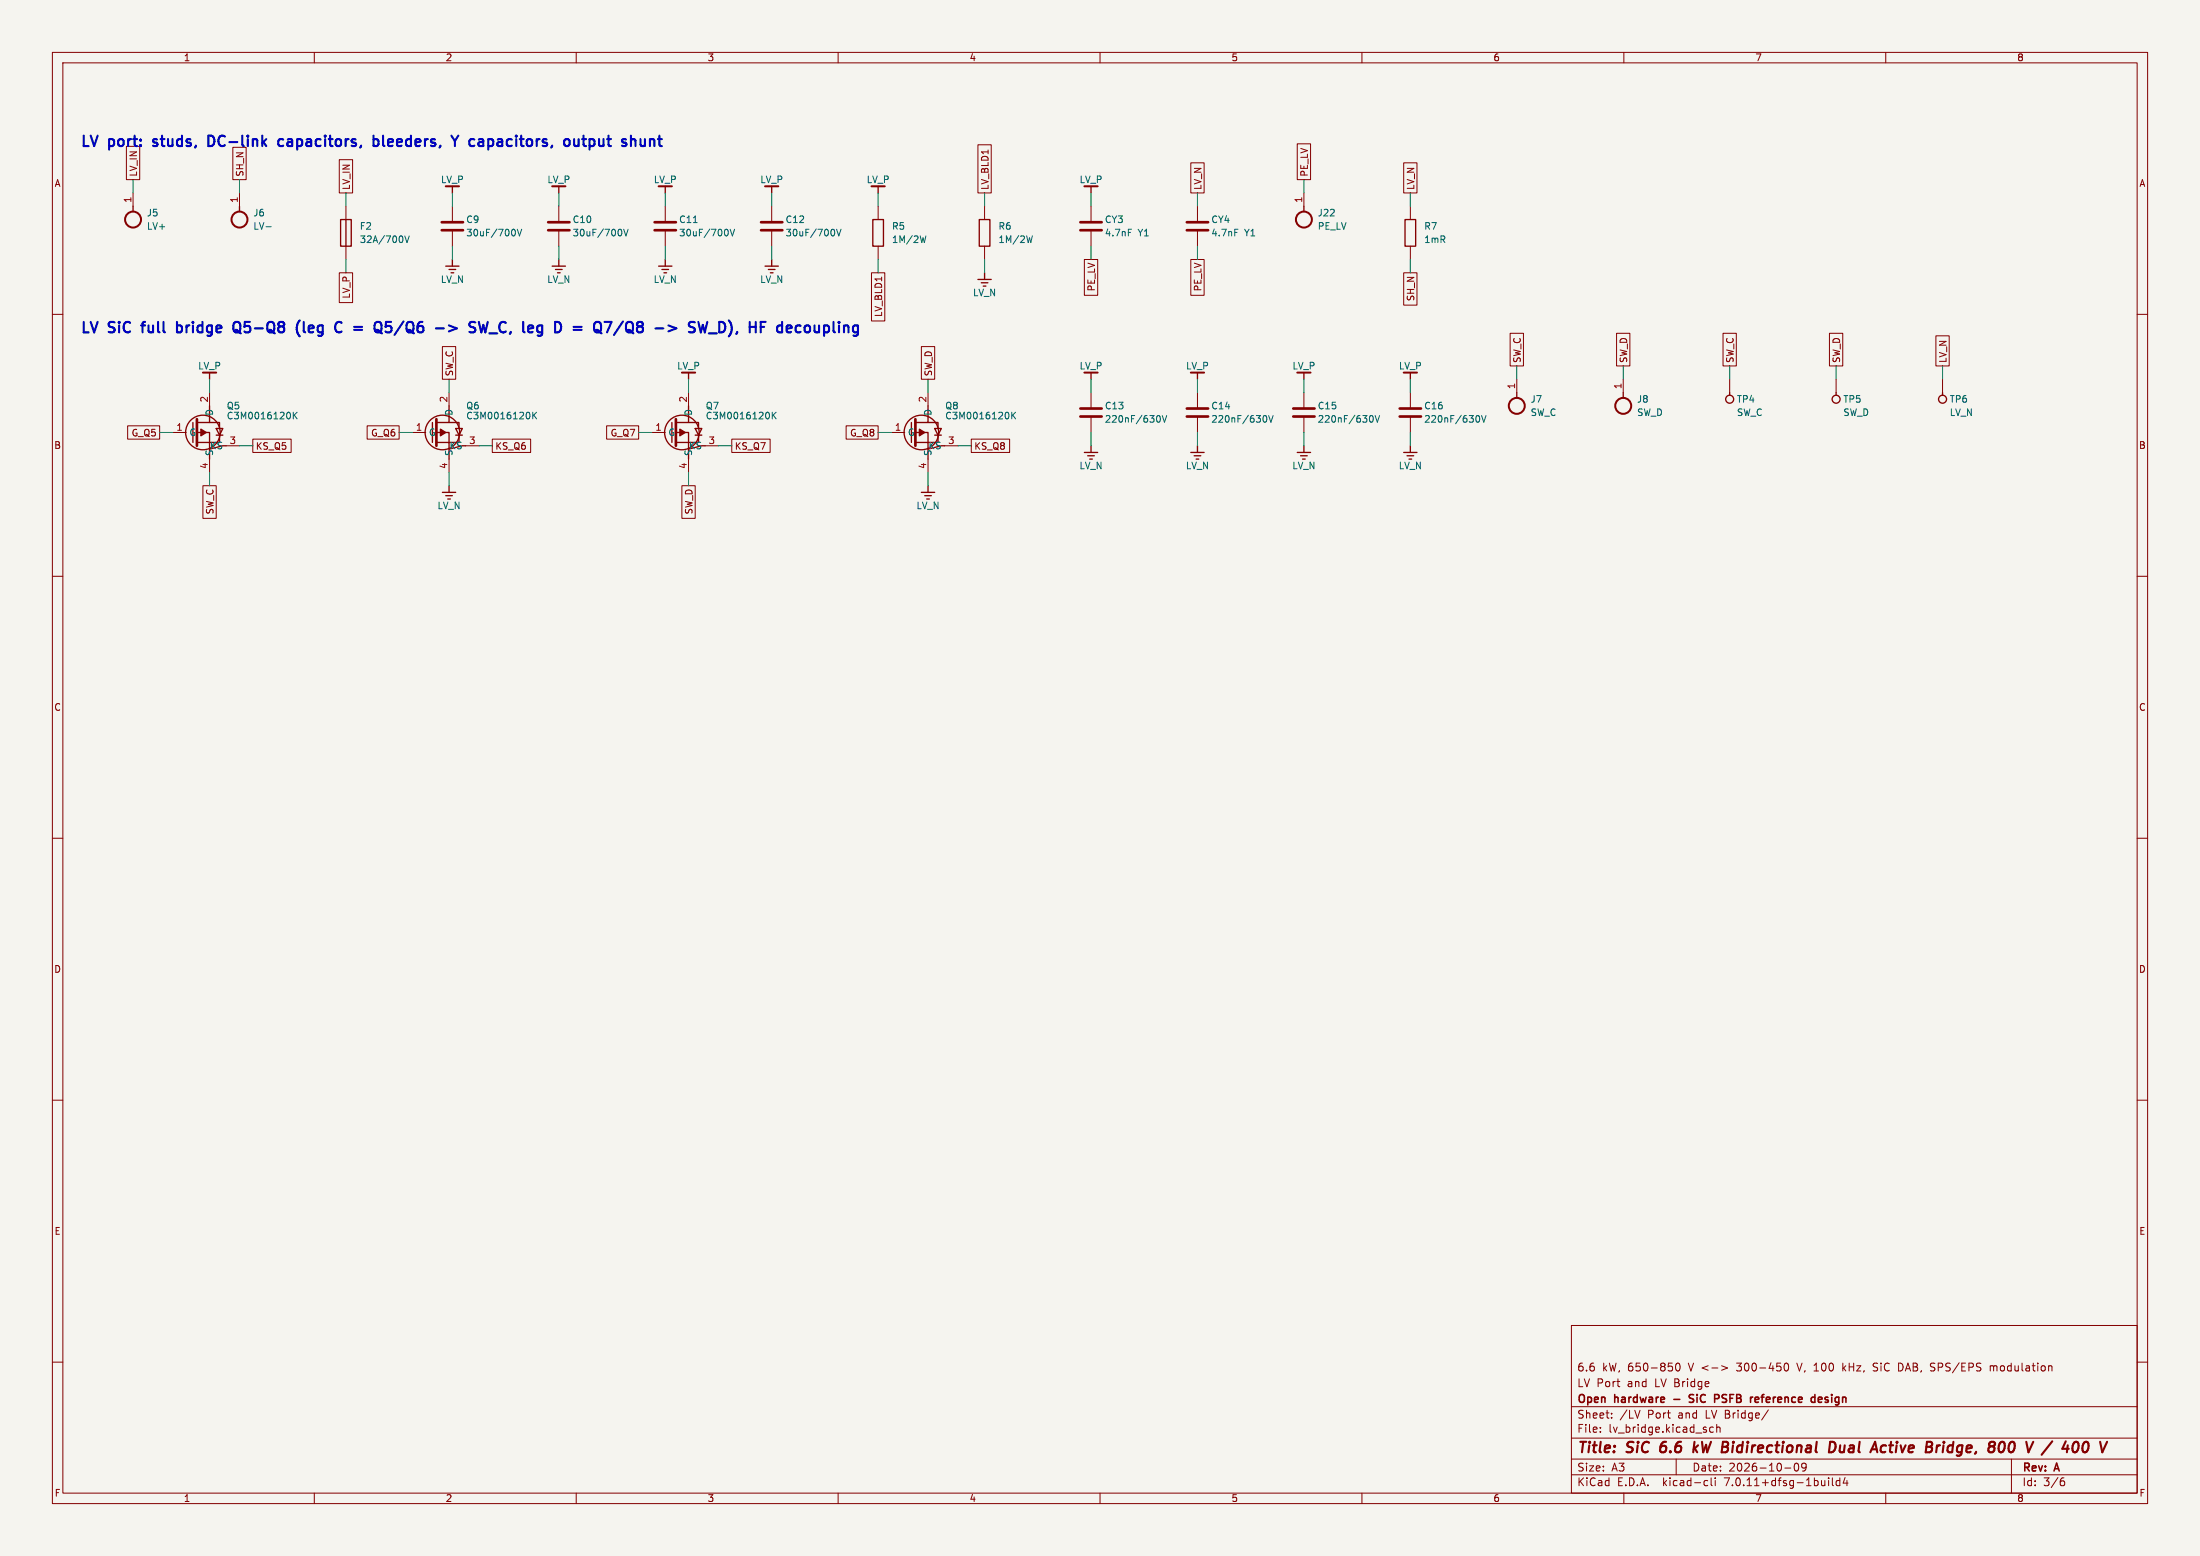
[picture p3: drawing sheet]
<svg xmlns="http://www.w3.org/2000/svg" width="420mm" height="297mm" viewBox="0 0 420 297" stroke-linecap="round" stroke-linejoin="round" font-family="sans-serif">
<path d="M0 0h420v297h-420z" fill="#f5f4ef" stroke="#f5f4ef" stroke-width=".19"/>
<g fill="none" stroke="#840000" stroke-width=".19">
<path d="M10 10h400v277h-400zM12 12h396v273h-396zM60 10v2M110 10v2M160 10v2M210 10v2M260 10v2M310 10v2M360 10v2M24.1 27.9h2.6v6.4h-2.6zM25.4 36.8v2.6M44.4 28.1h2.6v6.2h-2.6z"/>
<path d="M45.7 36.8v2.6M64.8 30.5h2.5v6.3h-2.5zM66 39.4v2.5M86.4 39.4v3M106.7 39.4v3M127 39.4v3M147.3 39.4v3M167.6 39.4v2.5M186.7 27.6h2.5v9.2h-2.5zM188 39.4v2.5M208.3 39.4v3M227.3 31.1h2.6v5.7h-2.6z"/>
<path d="M228.6 39.4v3M247.6 27.5h2.6v6.8h-2.6zM248.9 36.8v2.6M268 31.1h2.5v5.7h-2.5zM269.2 39.4v2.5M10 60h2M64.8 52.1h2.5v5.7h-2.5zM66 47v2.5M86.4 43.9v3.1M106.7 43.9v3.1M127 43.9v3.1M147.3 43.9v3.1"/>
<path d="M166.4 52.1h2.5v9.2h-2.5zM167.6 47v2.5M188 47v2.5M207 49.5h2.6v6.9h-2.6zM208.3 43.9v3.1M227.3 49.5h2.6v6.9h-2.6zM228.6 43.9v3.1M268 52.1h2.5v6.1h-2.5zM269.2 47v2.5M408 60h2M40 74.9v2.6M84.5 66.2h2.5v6.2h-2.5z"/>
<path d="M85.7 74.9v2.6M131.4 74.9v2.6M175.9 66.2h2.5v6.2h-2.5zM177.2 74.9v2.6M208.3 74.9v3.1M208.3 79.5v3.1M228.6 74.9v3.1M228.6 79.5v3.1M248.9 74.9v3.1M248.9 79.5v3.1M269.2 74.9v3.1M269.2 79.5v3.1"/>
<path d="M288.3 63.6h2.5v6.3h-2.5zM289.6 72.4v2.5M308.6 63.6h2.5v6.3h-2.5zM309.9 72.4v2.5M328.9 63.6h2.6v6.3h-2.6zM330.2 72.4v2.5M349.2 63.6h2.6v6.3h-2.6zM350.5 72.4v2.5M369.6 64.1h2.5v5.8h-2.5zM370.8 72.4v2.5M24.4 81.3h6.1v2.5h-6.1zM33 82.6h2.6"/>
<path d="M38.7 92.7h2.6v6.2h-2.6zM40 87.6v2.6M43.2 85.1h2.5M48.3 83.8h7.3v2.6h-7.3zM70.1 81.3h6.1v2.5h-6.1zM78.7 82.6h2.6M85.7 87.6v2.6M88.9 85.1h2.5M94 83.8h7.3v2.6h-7.3zM115.8 81.3h6.1v2.5h-6.1zM124.5 82.6h2.5M130.2 92.7h2.5v6.2h-2.5z"/>
<path d="M131.4 87.6v2.6M134.6 85.1h2.6M139.7 83.8h7.3v2.6h-7.3zM161.5 81.3h6.1v2.5h-6.1zM170.2 82.6h2.5M177.2 87.6v2.6M180.3 85.1h2.6M185.4 83.8h7.3v2.6h-7.3zM10 110h2M408 110h2M10 160h2M408 160h2"/>
<path d="M10 210h2M408 210h2M10 260h2M300 253h108v32h-108zM408 260h2M300 278.5h108M300 274.5h108M300 268.5h108M305.5 273.2v.2M305.5 272.5v.1M307.7 270.5v.2M307.7 269.8v.1"/>
<path d="M313.1 269.2l-.5 1.5M318.5 260.2h.7M319 260.8l.3 .2v.4l-.3 .3M320 278.5v3M320.1 260.3l.1-.1a.8 .8 0 0 1 .6 .7 .8 .8 0 0 1-.6 .8 1 1 0 0 1-.1-1.4zM327.1 272.5l-.4-.1-.3 .3 .1 .6h.6M327.7 272.5l.2-.1 .4 .1 .1 .9M327.7 271.9v1.5M328.7 260.7l1.1 .4-1.1 .4M337.6 269.1l-1.3 1.9M340.8 260.3l.1-.1a.8 .8 0 0 1 .6 .7 .8 .8 0 0 1-.6 .8 .99 .99 0 0 1-.1-1.4zM342.7 279.4l.2-.1a.8 .8 0 0 1 .5 .7 .8 .8 0 0 1-.5 .8 1 1 0 0 1-.2-1.4z"/>
<path d="M343 260.2l.5 1.5M344.8 279.9l-.3 .3h-.3l-.3-.3 .2-.5 .4-.1 .2 .1a.99 .99 0 0 1-.3 1.4h-.3M351.8 260.2v1.5M351.9 261.1l.5 .6M352.4 260.7l-.6 .6M357.6 261.6l.6 .1M358.2 260.2h-.3l-.3 .3 .1 .3 .5 .2M362.4 260.2l.6 .1M363 261.6l-.6 .1M379.9 260.7v1M379.9 260.8l.5-.1 .2 .2M380.6 260.9v.8"/>
<path d="M380.8 260.7l-.2 .2M384 278.5v6.5M60 285v2M110 285v2M160 285v2M210 285v2M260 285v2M300 281.5h108M310 285v2M325.6 282.6l.4 .1M326 283.5l-.4 .1M326.7 282.1v1.3l.2 .2"/>
<path d="M327.4 282.1v.1M327.4 282.6v1M340.7 280.2h1.2M349.1 282.1v.1M349.1 282.6v1M349.8 282.1v1.3l.2 .2M351.2 282.7l-.4-.1-.3 .3 .2 .6h.5M351.2 282.1v1.5M352.2 282l-.3 1.1h.9M352.6 282.6v1M360 285v2M393.6 282.7h.3l.3 .2-.1 .5-.5 .2"/>
<path d="M394 282.1l-.4 .1"/>
</g>
<g fill="none" stroke="#840000" stroke-width=".4">
<path d="M317.1 275.7l-.2 1.1 .3 .4M317.2 276.1l-.2 .2M323.5 275.2l-.3 2M323.5 276.4l.5 .8M324.2 275.9l-.9 .7M349.4 275.2a.96 .96 0 0 1 1 .6 .96 .96 0 0 1-.3 1.1l-.5 .3h-.5zM351.3 275.9l-.1 1 .1 .2 .4 .1M359.5 275.9l.6 .1M359.9 277.1l-.6 .1M371 275.9l-.1 1.3M371.1 275.2v.2M384.5 275.4a.5 .5 0 0 0-.5-.2 .5 .5 0 0 0-.4 .4 1.09 1.09 0 0 0 .2 1.6h.2a.86 .86 0 0 0 .6-.8"/>
<path d="M391.8 275.1l-2 2.6M400.9 275.2l.4 2 1-2"/>
</g>
<path d="M322.5 267.6h.7M323.3 266.3l-.5-.1-.3 .3 .1 .3 .6 .2M327.9 266.2l.3 .3-.1 .3-.2 .2M335.3 266.7l.4 .1 .1 .2-.8 .2M335.7 267.6l-.4 .1M347.1 267.2l.7-.2v-.2l-.5-.1-.2 .2 .1 .7h.6" fill="none" stroke="#840000" stroke-width=".3"/>
<g fill="none" stroke="#840000" stroke-width=".25">
<path d="M25.4 39.4v1M45.7 39.4v1M86.4 35.6v1.2M106.7 35.6v1.2M127 35.6v1.2M147.3 35.6v1.2M167.6 35.6v1.2M208.3 35.6v1.2M248.9 39.4v1M65 41.9h2.1v5.1h-2.1zM66 41.9v5.1M85.1 50.8h2.5"/>
<path d="M85.7 51.4h1.3M86.1 52.1h.5M86.4 49.5v1.3M105.4 50.8h2.5M106 51.4h1.3M106.4 52.1h.5M106.7 49.5v1.3M125.7 50.8h2.6M126.4 51.4h1.2M126.7 52.1h.6M127 49.5v1.3M146 50.8h2.6"/>
<path d="M146.7 51.4h1.3M147.1 52.1h.5M147.3 49.5v1.3M166.6 41.9h2.1v5.1h-2.1zM186.7 53.3h2.5M186.9 41.9h2.1v5.1h-2.1zM187.3 54h1.3M187.7 54.6h.5M188 52.1v1.2M268.2 41.9h2.1v5.1h-2.1zM40 77.5v3.1h-2.4M40 71.1v1.3"/>
<path d="M85.7 77.5v3.1h-2.4M131.4 77.5v3.1h-2.4M131.4 71.1v1.3M177.2 77.5v3.1h-2.4M208.3 71.1v1.3M228.6 71.1v1.3M248.9 71.1v1.3M269.2 71.1v1.3M289.6 74.9v1M309.9 74.9v1M330.2 74.9v.5M350.5 74.9v.5"/>
<path d="M370.8 74.9v.5M36.8 80.6v3.9M37.6 84.5h2.4v3.1M37.6 82.6h2.4v1.9h1.9v-1.4M40 80.6h1.9v1.2M41.3 81.8h1.2l-.6 1.3zM41.3 83.1h1.2M43.2 85.1h-.7l-2.5 .6M82.5 80.6v3.9M83.3 84.5h2.4v3.1M83.3 82.6h2.4v1.9h1.9v-1.4M84.5 94h2.5"/>
<path d="M85.1 94.6h1.3M85.5 95.3h.5M85.7 80.6h1.9v1.2M85.7 92.7v1.3M87 81.8h1.3l-.7 1.3zM87 83.1h1.3M88.9 85.1h-.6l-2.6 .6M128.3 80.6v3.9M129 84.5h2.4v3.1M129 82.6h2.4v1.9h1.9v-1.4M131.4 80.6h1.9v1.2M132.7 81.8h1.3l-.7 1.3z"/>
<path d="M132.7 83.1h1.3M134.6 85.1h-.6l-2.6 .6M174 80.6v3.9M174.8 84.5h2.4v3.1M174.8 82.6h2.4v1.9h1.9v-1.4M175.9 94h2.5M176.5 94.6h1.3M176.9 95.3h.5M177.2 80.6h1.9v1.2M177.2 92.7v1.3M178.4 81.8h1.3l-.6 1.3zM178.4 83.1h1.3"/>
<path d="M180.3 85.1h-.6l-2.5 .6M207 86.4h2.5M207.6 87h1.3M208 87.6h.5M208.3 85.1v1.3M227.3 86.4h2.6M228 87h1.2M228.3 87.6h.6M228.6 85.1v1.3M247.6 86.4h2.6M248.3 87h1.3M248.7 87.6h.5"/>
<path d="M248.9 85.1v1.3M268 86.4h2.5M268.6 87h1.3M269 87.6h.5M269.2 85.1v1.3"/>
<circle cx="330.2" cy="76.2" r=".76"/>
<circle cx="350.5" cy="76.2" r=".76"/>
<circle cx="370.8" cy="76.2" r=".76"/>
<circle cx="38.7" cy="82.5" r="3.3"/>
<circle cx="84.5" cy="82.5" r="3.3"/>
<circle cx="130.2" cy="82.5" r="3.3"/>
<circle cx="175.9" cy="82.5" r="3.3"/>
</g>
<g fill="none" stroke="#840000" stroke-width=".51">
<path d="M84.3 43.9h4.1M84.3 42.4h4.1M104.6 43.9h4.1M104.6 42.4h4.1M125 43.9h4M125 42.4h4M145.3 43.9h4.1M145.3 42.4h4.1M206.2 43.9h4.1M206.2 42.4h4.1M226.6 43.9h4M226.6 42.4h4"/>
<path d="M206.2 79.5h4.1M206.2 78h4.1M226.6 79.5h4M226.6 78h4M246.9 79.5h4.1M246.9 78h4.1M267.2 79.5h4.1M267.2 78h4.1M37.6 80v5.1M83.3 80v5.1M129 80v5.1M174.8 80v5.1"/>
</g>
<g fill="#840000" stroke="#840000" stroke-width=".25">
<path d="M84.1 81.9l1 .7-1 .6z"/>
<path d="M129.8 81.9l1 .7-1 .6z"/>
<path d="M175.5 81.9l1 .7-1 .6z"/>
<path d="M38.4 81.9l1 .7-1 .6z"/>
</g>
<g fill="none" stroke="#006464" stroke-width=".19">
<path d="M50.8 43.3h1M77.3 45l.4 1.3 .4-1.3M98.1 43.8a.79 .79 0 0 1 0 1.2M98.7 43.8l.5 1.2 .4-1.2M118.4 43.8a.79 .79 0 0 1 0 1.2M119.1 43.8l.4 1.2 .4-1.2M132.4 42.5h.7M138.7 43.8a.79 .79 0 0 1 0 1.2M139.4 43.8l.4 1.2 .4-1.2M159 43.8a.79 .79 0 0 1 0 1.2M159.7 43.8l.4 1.2 .5-1.2M176.8 45l-.3 1.3-.3-.9"/>
<path d="M197.1 45l-.3 1.3-.3-.9M215.4 43.8h.6M235.7 43.8h.6M56 78.7v1.3M56.2 79.2l.5 .8M56.7 78.7l-.7 .7M101.7 78.7v1.3M101.9 79.2l.5 .8M102.4 78.7l-.7 .7M147.4 78.7v1.3M147.6 79.2l.6 .8M148.2 78.7l-.8 .7"/>
<path d="M193.2 78.7v1.3M193.3 79.2l.6 .8M193.9 78.7l-.7 .7M221 79.4l.1-.1a.68 .68 0 0 1 .4 .7 .68 .68 0 0 1-.4 .6l-.1-.1M221.9 79.3l.4 1.3 .4-1.3M241.3 79.4l.1-.1a.68 .68 0 0 1 .5 .7 .68 .68 0 0 1-.5 .6l-.1-.1M242.2 79.3l.4 1.3 .4-1.3M261.6 79.4l.1-.1a.68 .68 0 0 1 .5 .7 .68 .68 0 0 1-.5 .6l-.1-.1M262.5 79.3l.4 1.3 .5-1.3M281.9 79.4l.2-.1a.68 .68 0 0 1 .4 .7 .68 .68 0 0 1-.4 .6l-.2-.1M282.8 79.3l.5 1.3 .4-1.3"/>
</g>
<g fill="none" stroke="#840000" stroke-width=".38">
<circle cx="25.4" cy="41.9" r="1.52"/>
<circle cx="45.7" cy="41.9" r="1.52"/>
<circle cx="248.9" cy="41.9" r="1.52"/>
<circle cx="289.6" cy="77.5" r="1.52"/>
<circle cx="309.9" cy="77.5" r="1.52"/>
</g>
<g fill="none" stroke="#0000c2" stroke-width=".4">
<path d="M29.2 27.8l.2 .1M29.3 26.6v.5M40.7 26.2l-.4-.3h-.5v2h.5l.4-.3M54.1 26.6h-.6l-.4 .3v.6l.2 .3h.8M71.3 26.6h.6l.4 .3v.6l-.2 .3h-.8M71.3 25.9v2M73.1 25.9v1.7l.3 .3M93.2 27.8l.6 .1M93.8 26.6h-.6M110.5 27.7l-.6 .2M110.5 26.6v1.3M111.1 26.6h.8"/>
<path d="M111.4 25.9v1.7l.1 .2 .4 .1M112.6 26.6v2M112.6 27.8l.1 .1M112.7 26.6h-.1M123.1 26.6v1.3M123.1 27.7l-.3 .2M124.1 26.6v1.3M124.6 26.6l-.5 .1M26.9 62.1h.8M33.8 62.2l.6-.1 .2 .2M33.8 61.4v2M34.6 63.3l-.2 .1-.6-.1"/>
<path d="M44.8 61.5a.66 .66 0 0 1 .7 0 .66 .66 0 0 1 .4 .6v.7a.67 .67 0 0 1-.4 .6 .67 .67 0 0 1-.7-.1M44.9 63l.4 .1 .7 .5M57.2 61.2a2.29 2.29 0 0 0 0 3M58 61.4v1.8l.3 .2M59.2 62.1l-.3 .3v.8l.3 .2M59.9 62.6l-1 .2M72.7 61.7a.67 .67 0 0 0-.7-.3 .67 .67 0 0 0-.5 .7l.1 1.1M74.6 61.4h-.9l-.1 1M77 61.3l-1.7 2.6M85.7 62.1l1.5 .6-1.5 .6M93.1 61.4l-.5 2M93.4 63.6h1.5"/>
<path d="M96.2 61.4a1.01 1.01 0 0 0-.9 1 1.01 1.01 0 0 0 .9 1M106.5 61.4a1.08 1.08 0 0 1 .6 1 1.08 1.08 0 0 1-.6 1M113.8 63l.4 .1M114.3 61.4a.67 .67 0 0 0-.9 .7v.7a.67 .67 0 0 0 .9 .6M118.9 61.3l-1.7 2.6M119.6 61.7a.68 .68 0 0 1 1.1 0M121.6 61.8l.4-.4 .6 .1 .1 .4-.3 .4M121.6 61.9l.4 .4M122 62.3h.4M122 62.3l-.4 .4M122.4 62.3l.3 .4-.1 .6-.2 .1h-.4l-.4-.3M133.3 61.4l.5 2 .4-1.4 .4 1.4 .4-2"/>
<path d="M135.3 63.6h1.5M139.1 61.2l.3 .3M140.7 63.3l-.1 .4M154 62.1a.54 .54 0 0 1 .6 .4v.6a.54 .54 0 0 1-.6 .3M161.1 62.1v1.3M161.4 62.1l-.3 .2"/>
</g>
<g fill="none" stroke="#009600" stroke-width=".19">
<path d="M25.4 34.3v2.5M45.7 34.3v2.5M66 36.8v2.6M86.4 36.8v2.6M106.7 36.8v2.6M127 36.8v2.6M147.3 36.8v2.6M167.6 36.8v2.6M188 36.8v2.6M208.3 36.8v2.6M228.6 36.8v2.6M248.9 34.3v2.5"/>
<path d="M269.2 36.8v2.6M66 49.5v2.6M86.4 47v2.5M106.7 47v2.5M127 47v2.5M147.3 47v2.5M167.6 49.5v2.6M188 49.5v2.6M208.3 47v2.5M228.6 47v2.5M269.2 49.5v2.6M40 72.4v2.5"/>
<path d="M85.7 72.4v2.5M131.4 72.4v2.5M177.2 72.4v2.5M208.3 72.4v2.5M228.6 72.4v2.5M248.9 72.4v2.5M269.2 72.4v2.5M289.6 69.9v2.5M309.9 69.9v2.5M330.2 69.9v2.5M350.5 69.9v2.5M370.8 69.9v2.5"/>
<path d="M30.5 82.6h2.5M40 90.2v2.5M45.7 85.1h2.6M76.2 82.6h2.5M85.7 90.2v2.5M91.4 85.1h2.6M121.9 82.6h2.6M131.4 90.2v2.5M137.2 85.1h2.5M167.6 82.6h2.6M177.2 90.2v2.5M182.9 85.1h2.5"/>
<path d="M208.3 82.6v2.5M228.6 82.6v2.5M248.9 82.6v2.5M269.2 82.6v2.5"/>
</g>
<g font-size="2.8" fill="#0000c2">
<text x="15.2" y="28.2">LV</text>
<text x="20.9" y="28.2">port:</text>
<text x="30.2" y="28.2">studs,</text>
<text x="41.4" y="28.2">DC-link</text>
<text x="55.7" y="28.2">capacitors,</text>
<text x="74.6" y="28.2">bleeders,</text>
<text x="90.5" y="28.2">Y</text>
<text x="94.6" y="28.2">capacitors,</text>
<text x="113.4" y="28.2">output</text>
<text x="125.3" y="28.2">shunt</text>
<text x="15.2" y="63.7">LV</text>
<text x="20.9" y="63.7">SiC</text>
<text x="28.1" y="63.7">full</text>
<text x="35.4" y="63.7">bridge</text>
<text x="47.1" y="63.7">Q5-Q8</text>
<text x="59.9" y="63.7">(leg</text>
<text x="68.1" y="63.7">C</text>
<text x="72.5" y="63.7">=</text>
<text x="77.3" y="63.7">Q5/Q6</text>
<text x="89.7" y="63.7">-&gt;</text>
<text x="97" y="63.7">SW_C,</text>
<text x="107.9" y="63.7">leg</text>
<text x="114.8" y="63.7">D</text>
<text x="119.2" y="63.7">=</text>
<text x="124" y="63.7">Q7/Q8</text>
<text x="136.4" y="63.7">-&gt;</text>
<text x="143.7" y="63.7">SW_D),</text>
<text x="156" y="63.7">HF</text>
<text x="162.1" y="63.7">decoupling</text>
</g>
<g font-size="2.8" fill="#840000">
<text x="301" y="277.9">Title:</text>
<text x="310.6" y="277.9">SiC</text>
<text x="317.8" y="277.9">6.6</text>
<text x="324.9" y="277.9">kW Bidirectional</text>
<text x="352.4" y="277.9">Dual</text>
<text x="361.4" y="277.9">Active</text>
<text x="372.5" y="277.9">Bridge,</text>
<text x="385.3" y="277.9">800</text>
<text x="393.3" y="277.9">V /</text>
</g>
<g font-size="2.1" fill="#840000">
<text x="301" y="262">6.6</text>
<text x="305.9" y="262">kW, 650-850</text>
<text x="322.5" y="262">V &lt;-&gt;</text>
<text x="332" y="262">300-450</text>
<text x="343.7" y="262">V, 100</text>
<text x="352.6" y="262">kHz,</text>
<text x="358.6" y="262">SiC</text>
<text x="363.6" y="262">DAB, SPS/EPS</text>
<text x="381.4" y="262">modulation</text>
<text x="301" y="268.2">Open</text>
<text x="301" y="265">LV Port</text>
<text x="308.3" y="268.2">hardware</text>
<text x="310.7" y="265">and</text>
<text x="316.1" y="265">LV Bridge</text>
<text x="320.2" y="268.2">-</text>
<text x="323.8" y="268.2">SiC</text>
<text x="329.2" y="268.2">PSFB</text>
<text x="336.6" y="268.2">reference</text>
<text x="348.9" y="268.2">design</text>
<text x="301" y="273.7">File:</text>
<text x="301" y="271">Sheet:</text>
<text x="307.1" y="273.7">lv_bridge.kicad_sch</text>
<text x="309.2" y="271">/LV</text>
<text x="314.6" y="271">Port</text>
<text x="320.5" y="271">and</text>
<text x="325.9" y="271">LV Bridge/</text>
<text x="301" y="281.1">Size:</text>
<text x="307.6" y="281.1">A3</text>
<text x="323" y="281.1">Date:</text>
<text x="330" y="281.1">2026-10-09</text>
<text x="386" y="281.3">Rev:</text>
<text x="392.4" y="281.3">A</text>
<text x="301" y="283.9">KiCad</text>
<text x="308.7" y="283.9">E.D.A.</text>
<text x="317.6" y="283.9">kicad-cli</text>
<text x="329.5" y="283.9">7.0.11+dfsg-1build4</text>
<text x="386" y="283.9">Id:</text>
<text x="390.1" y="283.9">3/6</text>
</g>
<g font-size="1.8" fill="#840000">
<text x="35" y="11.9">1</text>
<text x="85" y="11.9">2</text>
<text x="135" y="11.9">3</text>
<text x="185" y="11.9">4</text>
<text x="235" y="11.9">5</text>
<text x="285" y="11.9">6</text>
<text x="335" y="11.9">7</text>
<text x="385" y="11.9">8</text>
<text x="10.3" y="35.9">A</text>
<text x="26.4" y="33.8" transform="rotate(-90 26.4 33.8)">LV_IN</text>
<text x="46.7" y="33.8" transform="rotate(-90 46.7 33.8)">SH_N</text>
<text x="249.9" y="33.8" transform="rotate(-90 249.9 33.8)">PE_LV</text>
<text x="408.3" y="35.9">A</text>
<text x="67" y="36.4" transform="rotate(-90 67 36.4)">LV_IN</text>
<text x="188.9" y="36.4" transform="rotate(-90 188.9 36.4)">LV_BLD1</text>
<text x="229.6" y="36.4" transform="rotate(-90 229.6 36.4)">LV_N</text>
<text x="270.2" y="36.4" transform="rotate(-90 270.2 36.4)">LV_N</text>
<text x="67" y="57.1" transform="rotate(-90 67 57.1)">LV_P</text>
<text x="209.2" y="55.7" transform="rotate(-90 209.2 55.7)">PE_LV</text>
<text x="229.6" y="55.7" transform="rotate(-90 229.6 55.7)">PE_LV</text>
<text x="270.2" y="57.6" transform="rotate(-90 270.2 57.6)">SH_N</text>
<text x="168.6" y="60.6" transform="rotate(-90 168.6 60.6)">LV_BLD1</text>
<text x="86.7" y="71.9" transform="rotate(-90 86.7 71.9)">SW_C</text>
<text x="178.1" y="71.9" transform="rotate(-90 178.1 71.9)">SW_D</text>
<text x="290.5" y="69.4" transform="rotate(-90 290.5 69.4)">SW_C</text>
<text x="310.8" y="69.4" transform="rotate(-90 310.8 69.4)">SW_D</text>
<text x="331.2" y="69.4" transform="rotate(-90 331.2 69.4)">SW_C</text>
<text x="351.5" y="69.4" transform="rotate(-90 351.5 69.4)">SW_D</text>
<text x="371.8" y="69.4" transform="rotate(-90 371.8 69.4)">LV_N</text>
<text x="25" y="83.5">G_Q5</text>
<text x="70.7" y="83.5">G_Q6</text>
<text x="116.5" y="83.5">G_Q7</text>
<text x="162.2" y="83.5">G_Q8</text>
<text x="10.3" y="85.9">B</text>
<text x="48.7" y="86">KS_Q5</text>
<text x="94.5" y="86">KS_Q6</text>
<text x="140.2" y="86">KS_Q7</text>
<text x="185.9" y="86">KS_Q8</text>
<text x="408.2" y="85.9">B</text>
<text x="41" y="98.3" transform="rotate(-90 41 98.3)">SW_C</text>
<text x="132.4" y="98.3" transform="rotate(-90 132.4 98.3)">SW_D</text>
<text x="10.3" y="135.9">C</text>
<text x="408.2" y="135.9">C</text>
<text x="10.3" y="185.9">D</text>
<text x="408.2" y="185.9">D</text>
<text x="10.3" y="235.9">E</text>
<text x="408.3" y="235.9">E</text>
<text x="10.3" y="285.9">F</text>
<text x="35" y="286.9">1</text>
<text x="85" y="286.9">2</text>
<text x="135" y="286.9">3</text>
<text x="185" y="286.9">4</text>
<text x="235" y="286.9">5</text>
<text x="285" y="286.9">6</text>
<text x="335" y="286.9">7</text>
<text x="385" y="286.9">8</text>
<text x="408.3" y="285.9">F</text>
</g>
<g font-size="1.8" fill="#006464">
<text x="84.1" y="35.2">LV_P</text>
<text x="104.4" y="35.2">LV_P</text>
<text x="124.7" y="35.2">LV_P</text>
<text x="145" y="35.2">LV_P</text>
<text x="165.4" y="35.2">LV_P</text>
<text x="206" y="35.2">LV_P</text>
<text x="27.9" y="41.5">J5</text>
<text x="48.3" y="41.5">J6</text>
<text x="251.5" y="41.5">J22</text>
<text x="27.9" y="44">LV+</text>
<text x="48.3" y="44">LV-</text>
<text x="68.6" y="44">F2</text>
<text x="68.6" y="46.6">32A/700V</text>
<text x="88.9" y="42.8">C9</text>
<text x="88.9" y="45.3">30uF/700V</text>
<text x="109.2" y="42.8">C10</text>
<text x="109.2" y="45.3">30uF/700V</text>
<text x="129.5" y="42.8">C11</text>
<text x="129.5" y="45.3">30uF/700V</text>
<text x="149.9" y="42.8">C12</text>
<text x="149.9" y="45.3">30uF/700V</text>
<text x="170.2" y="44">R5</text>
<text x="170.2" y="46.6">1M/2W</text>
<text x="190.5" y="44">R6</text>
<text x="190.5" y="46.6">1M/2W</text>
<text x="210.8" y="42.8">CY3</text>
<text x="210.8" y="45.3">4.7nF</text>
<text x="217.3" y="45.3">Y1</text>
<text x="231.1" y="42.8">CY4</text>
<text x="231.1" y="45.3">4.7nF</text>
<text x="237.6" y="45.3">Y1</text>
<text x="251.5" y="44">PE_LV</text>
<text x="271.8" y="44">R7</text>
<text x="271.8" y="46.6">1mR</text>
<text x="84.1" y="54.2">LV_N</text>
<text x="104.4" y="54.2">LV_N</text>
<text x="124.7" y="54.2">LV_N</text>
<text x="145" y="54.2">LV_N</text>
<text x="185.7" y="56.7">LV_N</text>
<text x="37.7" y="70.7">LV_P</text>
<text x="129.2" y="70.7">LV_P</text>
<text x="206" y="70.7">LV_P</text>
<text x="226.3" y="70.7">LV_P</text>
<text x="246.6" y="70.7">LV_P</text>
<text x="267" y="70.7">LV_P</text>
<text x="292.1" y="77.1">J7</text>
<text x="312.4" y="77.1">J8</text>
<text x="331.5" y="77.1">TP4</text>
<text x="351.8" y="77.1">TP5</text>
<text x="372.1" y="77.1">TP6</text>
<text x="36.1" y="83.4">G</text>
<text x="40.9" y="79.5" transform="rotate(-90 40.9 79.5)">D</text>
<text x="43.2" y="78.3">Q5</text>
<text x="43.2" y="80.2">C3M0016120K</text>
<text x="81.8" y="83.4">G</text>
<text x="86.6" y="79.5" transform="rotate(-90 86.6 79.5)">D</text>
<text x="88.9" y="78.3">Q6</text>
<text x="88.9" y="80.2">C3M0016120K</text>
<text x="127.5" y="83.4">G</text>
<text x="132.3" y="79.5" transform="rotate(-90 132.3 79.5)">D</text>
<text x="134.6" y="78.3">Q7</text>
<text x="134.6" y="80.2">C3M0016120K</text>
<text x="173.2" y="83.4">G</text>
<text x="178" y="79.5" transform="rotate(-90 178 79.5)">D</text>
<text x="180.3" y="78.3">Q8</text>
<text x="180.3" y="80.2">C3M0016120K</text>
<text x="210.8" y="80.9">220nF/630V</text>
<text x="210.8" y="78.3">C13</text>
<text x="231.1" y="80.9">220nF/630V</text>
<text x="231.1" y="78.3">C14</text>
<text x="251.5" y="80.9">220nF/630V</text>
<text x="251.5" y="78.3">C15</text>
<text x="271.8" y="78.3">C16</text>
<text x="271.8" y="80.9">220nF/630V</text>
<text x="292.1" y="79.6">SW_C</text>
<text x="312.4" y="79.6">SW_D</text>
<text x="331.5" y="79.6">SW_C</text>
<text x="351.8" y="79.6">SW_D</text>
<text x="372.1" y="79.6">LV_N</text>
<text x="40" y="86">KS</text>
<text x="40.9" y="87.1" transform="rotate(-90 40.9 87.1)">S</text>
<text x="85.7" y="86">KS</text>
<text x="86.6" y="87.1" transform="rotate(-90 86.6 87.1)">S</text>
<text x="131.4" y="86">KS</text>
<text x="132.3" y="87.1" transform="rotate(-90 132.3 87.1)">S</text>
<text x="177.1" y="86">KS</text>
<text x="178" y="87.1" transform="rotate(-90 178 87.1)">S</text>
<text x="206" y="89.8">LV_N</text>
<text x="226.3" y="89.8">LV_N</text>
<text x="246.6" y="89.8">LV_N</text>
<text x="266.9" y="89.8">LV_N</text>
<text x="83.4" y="97.4">LV_N</text>
<text x="174.9" y="97.4">LV_N</text>
</g>
<g font-size="1.8" fill="#a90000">
<text x="25.1" y="38.8" transform="rotate(-90 25.1 38.8)">1</text>
<text x="45.5" y="38.8" transform="rotate(-90 45.5 38.8)">1</text>
<text x="248.7" y="38.8" transform="rotate(-90 248.7 38.8)">1</text>
<text x="39.8" y="76.9" transform="rotate(-90 39.8 76.9)">2</text>
<text x="85.5" y="76.9" transform="rotate(-90 85.5 76.9)">2</text>
<text x="131.2" y="76.9" transform="rotate(-90 131.2 76.9)">2</text>
<text x="176.9" y="76.9" transform="rotate(-90 176.9 76.9)">2</text>
<text x="289.3" y="74.4" transform="rotate(-90 289.3 74.4)">1</text>
<text x="309.6" y="74.4" transform="rotate(-90 309.6 74.4)">1</text>
<text x="33.6" y="82.3">1</text>
<text x="79.3" y="82.3">1</text>
<text x="125" y="82.3">1</text>
<text x="170.7" y="82.3">1</text>
<text x="39.8" y="89.6" transform="rotate(-90 39.8 89.6)">4</text>
<text x="43.7" y="84.8">3</text>
<text x="85.5" y="89.6" transform="rotate(-90 85.5 89.6)">4</text>
<text x="89.5" y="84.8">3</text>
<text x="131.2" y="89.6" transform="rotate(-90 131.2 89.6)">4</text>
<text x="135.2" y="84.8">3</text>
<text x="176.9" y="89.6" transform="rotate(-90 176.9 89.6)">4</text>
<text x="180.9" y="84.8">3</text>
</g>
</svg>
